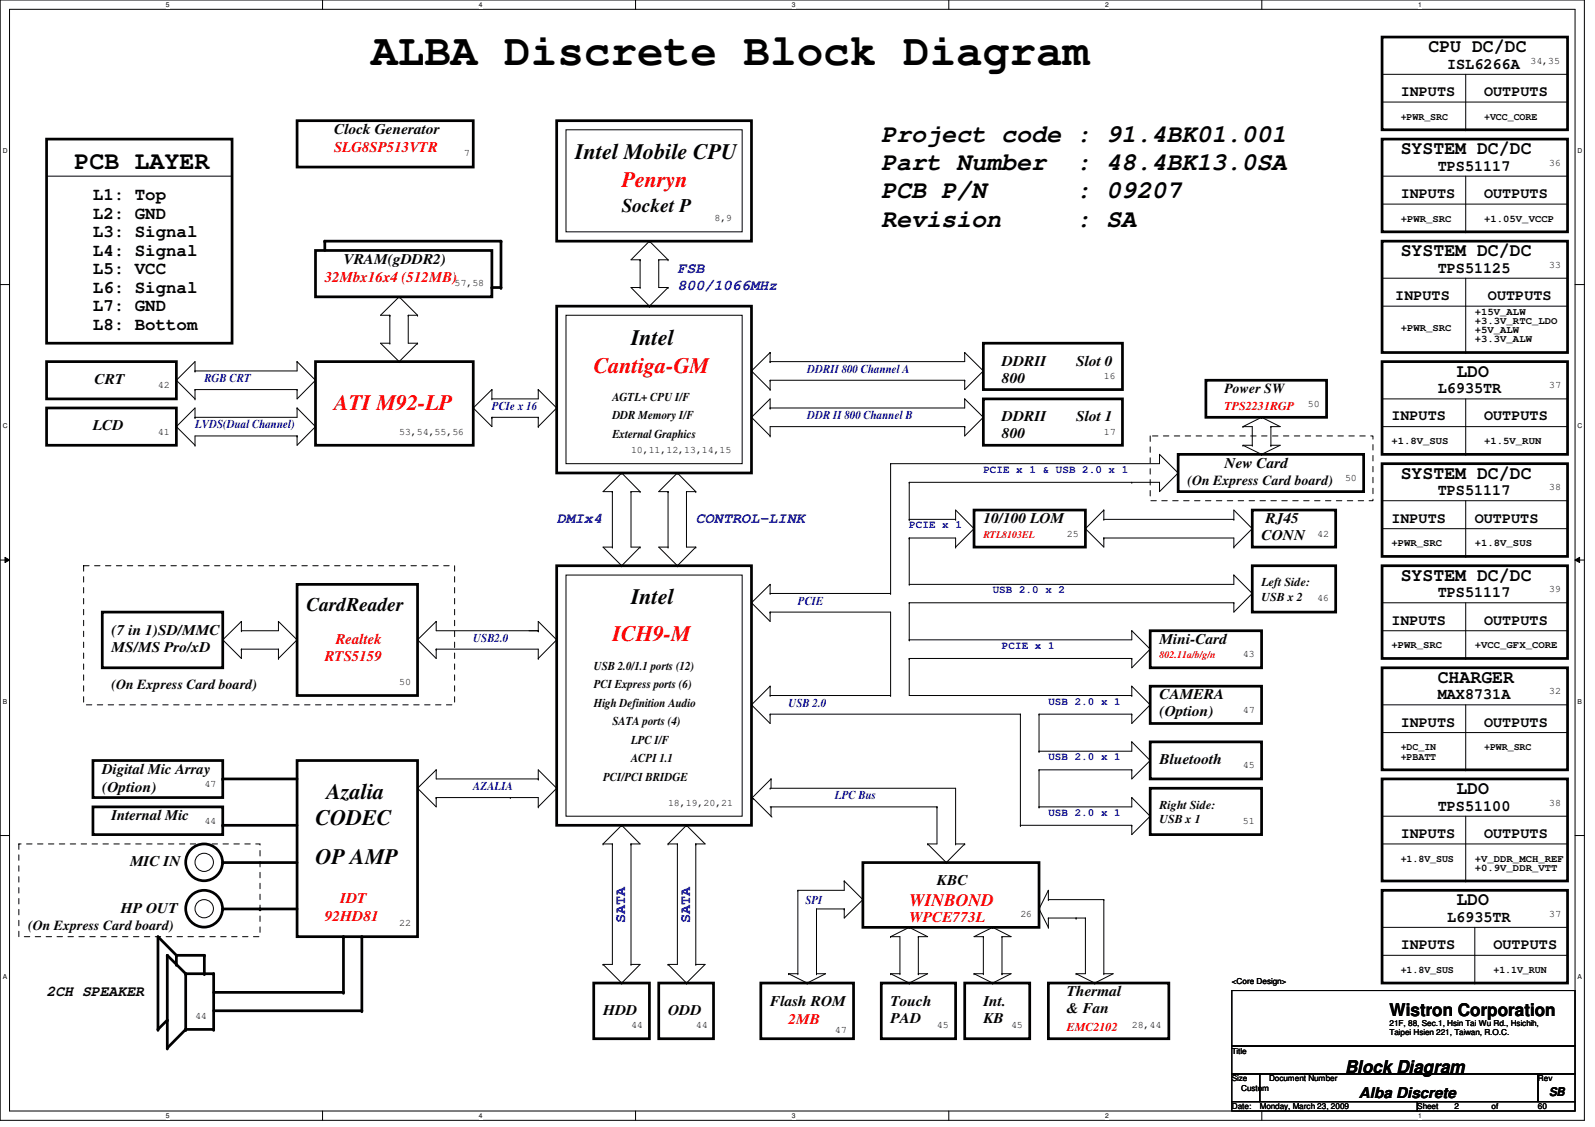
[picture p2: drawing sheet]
<svg xmlns="http://www.w3.org/2000/svg" width="297mm" height="210mm" viewBox="0 0 297 210" stroke-linecap="round" stroke-linejoin="round" font-family="sans-serif">
<path d="M0 0h295.1v208.7h-295.1zM1.8 1.7h291.5v205.2h-291.5z" fill="none" stroke="#000" stroke-width=".19"/>
<g fill="#fff">
<path d="M30.9 .2h.7v1.4h-.7z"/>
<path d="M30.9 207.1h.7v1.4h-.7z"/>
</g>
<path d="M60.1 0v1.7M60.1 206.9v1.8" fill="none" stroke="#000" stroke-width=".19"/>
<g fill="#fff">
<path d="M89.2 .2h.7v1.4h-.7z"/>
<path d="M89.2 207.1h.7v1.4h-.7z"/>
</g>
<path d="M118.4 0v1.7M118.4 206.9v1.8" fill="none" stroke="#000" stroke-width=".19"/>
<g fill="#fff">
<path d="M147.5 .2h.7v1.4h-.7z"/>
<path d="M147.5 207.1h.7v1.4h-.7z"/>
</g>
<path d="M176.7 0v1.7M176.7 206.9v1.8" fill="none" stroke="#000" stroke-width=".19"/>
<g fill="#fff">
<path d="M205.8 .2h.7v1.4h-.7z"/>
<path d="M205.8 207.1h.7v1.4h-.7z"/>
</g>
<path d="M235 0v1.7M235 206.9v1.8" fill="none" stroke="#000" stroke-width=".19"/>
<g fill="#fff">
<path d="M264.1 .2h.7v1.4h-.7z"/>
<path d="M264.1 207.1h.7v1.4h-.7z"/>
<path d="M.5 27.3h.9v1.4h-.9z"/>
<path d="M293.8 27.3h.9v1.4h-.9z"/>
<path d="M.5 78.6h.9v1.4h-.9z"/>
<path d="M293.8 78.6h.9v1.4h-.9z"/>
</g>
<path d="M0 53h1.8M293.3 53h1.8" fill="none" stroke="#000" stroke-width=".19"/>
<g fill="#fff">
<path d="M.5 129.9h.8v1.4h-.8z"/>
<path d="M293.8 129.9h.8v1.4h-.8z"/>
</g>
<path d="M0 104.3h1.8M.9 103.8l.9 .5-.9 .5zM293.3 104.3l.9-.5v1zM293.3 104.3h1.8" fill="none" stroke="#000" stroke-width=".19"/>
<path d="M.9 103.8l.9 .5-.9 .5zM293.3 104.3l.9-.5v1z" fill="#000"/>
<g fill="#fff">
<path d="M.5 181.2h.8v1.4h-.8z"/>
<path d="M293.8 181.2h.8v1.4h-.8z"/>
</g>
<g fill="none" stroke="#000" stroke-width=".19">
<path d="M257.4 13.8h34.5M257.4 19h34.5M273 13.8v10.4M291.9 13.8h.1M291.9 19h.1M8.7 32.8h34.5M43.2 32.8h.1M105.4 24.2h32.8v19h-32.8zM257.4 32.8h34.5M257.4 38h34.5M273 24.2h.1M273 32.8v10.4"/>
<path d="M291.9 32.8h.1M291.9 38h.1M72.6 58.7h.1M72.6 58.7v5.2M74.3 55.3h.1M74.3 55.3l-3.4 3.4h1.7M74.3 55.3l3.5 3.4M76 58.7h.1M76 58.7h1.8M76 58.7v5.2h1.8M77.8 58.7h.1M105.4 58.7h32.8v27.7h-32.8z"/>
<path d="M119.2 48.4h.1M119.2 53.6h.1M119.2 48.4v5.2M119.2 53.6h-1.7l3.4 3.4M120.9 44.9h.1M120.9 57h.1M120.9 44.9l-3.4 3.5h1.7M120.9 44.9l3.5 3.5M122.7 48.4h.1M122.7 48.4h1.7M122.7 48.4v5.2h1.7M124.4 48.4h.1"/>
<path d="M124.4 53.6h.1M124.4 53.6l-3.5 3.4M257.4 57h34.5M257.4 51.8h34.5M273 43.2h.1M273 51.8v13.9M291.9 57h.1M291.9 51.8h.1M32.8 79.5h.1M32.8 70.8h.1M32.8 79.5l3.5 3.4M32.8 70.8l3.5 3.5"/>
<path d="M36.3 77.7h.1M36.3 72.6h.1M36.3 69.1h.1M36.3 74.3h.1M36.3 69.1v-1.7l-3.5 3.4M36.3 72.6v1.7M36.3 77.7v-1.7l-3.5 3.5M36.3 72.6h19M55.3 76h.1M55.3 67.4h.1M55.3 72.6h.1M55.3 67.4v1.7h-19"/>
<path d="M55.3 76v1.7h-19M55.3 76l3.5 3.5M55.3 67.4l3.5 3.4M58.8 79.5h.1M58.8 70.8h.1M58.8 70.8l-3.5 3.5v-1.7M58.8 79.5l-3.5 3.4v-1.7M72.6 63.9h.1M72.6 63.9h-1.7l3.4 3.5M74.3 67.4h.1M77.8 63.9h.1M77.8 63.9l-3.5 3.5"/>
<path d="M88.1 76h.1M88.1 76l3.5 3.5v-1.8M91.6 77.7h.1M91.6 72.6h.1M91.6 74.3h.1M91.6 77.7h8.6M91.6 72.6l-3.5 3.4M91.6 72.6v1.7M100.2 72.6h.1M100.2 79.5h.1M100.2 77.7h.1M100.2 72.6v1.7h-8.6"/>
<path d="M100.2 77.7v1.8M100.2 72.6l3.5 3.4M103.7 76h.1M103.7 76l-3.5 3.5M140 77.7h.1M140 69.1h.1M140 77.7l3.4 3.5M140 69.1l3.4 3.5M143.4 65.7h.1M143.4 76h.1M143.4 70.8h.1M143.4 67.4h.1"/>
<path d="M143.4 72.6h.1M143.4 65.7v1.7M143.4 70.8v1.8M143.4 76v-1.7l-3.4 3.4M143.4 70.8h36.3M143.4 65.7l-3.4 3.4M179.7 74.3h.1M179.7 79.5h.1M179.7 65.7h.1M179.7 70.8h.1M179.7 79.5h-36.3v1.7M179.7 65.7v1.7h-36.3"/>
<path d="M179.7 74.3v1.7h-36.3M179.7 74.3l3.4 3.4M179.7 65.7l3.4 3.4M183.1 77.7h.1M183.1 69.1h.1M183.1 69.1l-3.4 3.5v-1.8M183.1 77.7l-3.4 3.5v-1.7M231.5 79.5h.1M231.5 79.5h1.7v3.4M234.9 77.7h.1M234.9 77.7l3.5 1.8h-1.7M234.9 77.7l-3.4 1.8"/>
<path d="M236.7 79.5h.1M236.7 79.5v3.4M257.4 79.5h34.5M257.4 74.3h34.5M273 65.7h.1M273 74.3v10.3M291.9 74.3h.1M291.9 79.5h.1M36.3 82.9h.1M55.3 81.2h.1M55.3 81.2h-19v1.7M114 91.6h.1"/>
<path d="M114 91.6v10.3M115.8 88.1h.1M115.8 88.1l-3.5 3.5h1.7M115.8 88.1l3.4 3.5M117.5 91.6h.1M117.5 91.6h1.7M117.5 91.6v10.3h1.7M119.2 91.6h.1M124.4 91.6h.1M124.4 91.6v10.3M126.1 88.1h.1M126.1 88.1l-3.4 3.5h1.7"/>
<path d="M126.1 88.1l3.5 3.5M127.8 91.6h.1M127.8 91.6h1.8M127.8 91.6v10.3h1.8M129.6 91.6h.1M143.4 81.2h.1M165.9 86.4h.1M165.9 86.4v24.1M169.3 96.7h.1M169.3 89.8h.1M169.3 89.8v6.9M169.3 89.8h46.6"/>
<path d="M169.3 96.7h8.7M178 96.7h.1M178 96.7v-1.7l3.4 3.5M181.4 98.5h.1M181.4 98.5l-3.4 3.4M202.1 98.5h.1M202.1 98.5l3.5 3.4v-1.7M205.6 95h.1M205.6 96.7h.1M205.6 95v1.7M205.6 96.7h24.2M205.6 95l-3.5 3.5"/>
<path d="M210.8 89.8h.1M215.9 84.6h.1M215.9 89.8h.1M215.9 84.6v1.8h-50M215.9 84.6l3.5 3.5M219.4 88.1h.1M219.4 88.1l-3.5 3.5v-1.8M229.8 96.7h.1M229.8 96.7v-1.7l3.4 3.5M231.5 82.9h.1M231.5 82.9h1.7M231.5 82.9l3.4 1.7"/>
<path d="M233.2 82.9h.1M233.2 98.5h.1M233.2 98.5l-3.4 3.4M234.9 84.6h.1M236.7 82.9h.1M236.7 82.9h1.7l-3.5 1.7M257.4 98.5h34.5M257.4 93.3h34.5M273 84.6h.1M273 93.3v10.3M291.9 98.5h.1M291.9 93.3h.1"/>
<path d="M41.5 119.2h.1M41.5 119.2l3.5 3.4v-1.7M45 115.7h.1M45 117.5h.1M45 115.7l-3.5 3.5M45 115.7v1.8M51.9 115.7h.1M51.9 115.7v1.8h-6.9M51.9 115.7l3.4 3.5M55.3 119.2h.1M55.3 119.2l-3.4 3.4M77.8 119.2h.1"/>
<path d="M77.8 119.2l3.4 3.4v-1.7M81.2 115.7h.1M81.2 115.7v1.8h19M81.2 115.7l-3.4 3.5M100.2 117.5h.1M100.2 117.5v-1.8l3.5 3.5M103.7 119.2h.1M103.7 119.2l-3.5 3.4M105.4 107.1h32.8v44.9h-32.8zM114 101.9h.1M114 101.9h-1.7l3.5 3.5M115.8 105.4h.1"/>
<path d="M119.2 101.9h.1M119.2 101.9l-3.4 3.5M124.4 101.9h.1M124.4 101.9h-1.7l3.4 3.5M126.1 105.4h.1M129.6 101.9h.1M129.6 101.9l-3.5 3.5M140 112.3h.1M140 112.3l3.4 3.4v-1.7M143.4 108.8h.1M143.4 114h.1M143.4 110.5h.1"/>
<path d="M143.4 108.8v1.7M143.4 114h22.5v15.5M143.4 108.8l-3.4 3.5M143.4 110.5h22.5M165.9 110.5h.1M169.3 100.2h.1M169.3 119.2h.1M169.3 112.3h.1M169.3 108.8h.1M169.3 100.2h8.7v1.7M169.3 100.2v8.6M169.3 112.3v6.9"/>
<path d="M169.3 112.3h60.5M178 101.9h.1M205.6 100.2h.1M205.6 100.2h24.2v1.7M210.8 117.5h.1M210.8 117.5v1.7h-41.5M210.8 117.5l3.4 3.4M229.8 107.1h.1M229.8 112.3h.1M229.8 101.9h.1M229.8 107.1l3.4 3.4M229.8 107.1v1.7h-60.5"/>
<path d="M233.2 110.5h.1M233.2 110.5l-3.4 3.5v-1.7M257.4 117.5h34.5M257.4 112.3h34.5M273 103.6h.1M273 112.3v10.3M291.9 112.3h.1M291.9 117.5h.1M45 120.9h.1M45 120.9h6.9M51.9 122.6h.1M51.9 120.9h.1"/>
<path d="M51.9 120.9v1.7M81.2 120.9h.1M81.2 120.9h19v1.7M100.2 122.6h.1M140 131.3h.1M140 131.3l3.4 3.4v-1.7M143.4 129.5h.1M143.4 133h.1M143.4 127.8h.1M143.4 127.8v1.7M143.4 133h46.6M143.4 129.5h22.5"/>
<path d="M143.4 127.8l-3.4 3.5M165.9 129.5h.1M169.3 122.6h.1M169.3 122.6v6.9h41.5M169.3 122.6h41.5M190 133h.1M190 133v20.7M193.5 139.9h.1M193.5 133h.1M193.5 133v6.9M193.5 133h17.3M210.8 138.2h.1"/>
<path d="M210.8 127.8h.1M210.8 133h.1M210.8 129.5h.1M210.8 122.6h.1M210.8 127.8v1.7M210.8 138.2v1.7h-17.3M210.8 138.2l3.4 3.4M210.8 127.8l3.4 3.5M214.2 131.3h.1M214.2 120.9h.1M214.2 120.9l-3.4 3.5v-1.8M214.2 131.3l-3.4 3.4v-1.7"/>
<path d="M257.4 131.3h.1M257.4 131.3h34.5M257.4 136.4h34.5M273 122.6h.1M273 131.3v12.1M291.9 136.4h.1M0 155.6h1.8M77.8 146.8h.1M77.8 146.8l3.4 3.5v-1.8M81.2 148.5h.1M81.2 143.4h.1M81.2 143.4v1.7h19"/>
<path d="M81.2 148.5h19v1.8M81.2 143.4l-3.4 3.4M95 148.5h.1M100.2 145.1h.1M100.2 150.3h.1M100.2 145.1v-1.7l3.5 3.4M103.7 146.8h.1M103.7 146.8l-3.5 3.5M112.3 157.2h.1M112.3 157.2h1.7M114 157.2h.1M114 157.2v22.4h-1.7"/>
<path d="M115.8 153.7h.1M115.8 153.7l3.4 3.5h-1.7M115.8 153.7l-3.5 3.5M117.5 157.2h.1M117.5 157.2v22.4M124.4 157.2h.1M124.4 157.2h1.7M126.1 157.2h.1M126.1 157.2v22.4h-1.7M127.8 153.7h.1M127.8 153.7l3.5 3.5h-1.7M127.8 153.7l-3.4 3.5"/>
<path d="M129.6 157.2h.1M129.6 157.2v22.4M140.1 148.5h.1M140.3 148.7h.1M140.3 148.7l3.5 3.5M143.4 146.8h.1M143.4 146.8h34.6v10.4M143.4 150.3h31.1M143.6 150.3h.1M143.6 145.1h.1M143.6 145.1v1.7M143.6 150.3v1.7"/>
<path d="M143.6 145.1l-3.5 3.4M172.8 157.2h.1M172.8 157.2l3.4 3.5M174.5 150.3h.1M174.5 150.3v6.9h-1.7M178 157.2h.1M178 157.2h1.7M179.7 157.2h.1M179.7 157.2l-3.5 3.5M190 153.7h.1M190 153.7h20.8M193.5 150.3h.1"/>
<path d="M193.5 143.4h.1M193.5 143.4v6.9M193.5 143.4h17.3M210.8 143.4h.1M210.8 148.5h.1M210.8 153.7h.1M210.8 148.5v1.8h-17.3M210.8 148.5l3.4 3.5M214.2 141.6h.1M214.2 152h.1M214.2 141.6l-3.4 3.5v-1.7M214.2 152l-3.4 3.4v-1.7"/>
<path d="M257.4 152h.1M257.4 157.2h34.5M257.4 152h34.5M273 143.4h.1M273 152v12.1M291.9 157.2h.1M293.3 155.6h1.8M112.3 179.6h.1M112.3 179.6l3.5 3.5M117.5 179.6h.1M117.5 179.6h1.7l-3.4 3.5M124.4 179.6h.1"/>
<path d="M124.4 179.6l3.4 3.5M129.6 179.6h.1M129.6 179.6h1.7l-3.5 3.5M148.6 165.8h.1M148.6 165.8v15.6M152.1 169.3h.1M152.1 169.3v12.1M152.1 169.3h5.1M157.2 164.1h.1M157.2 169.3h.1M157.2 164.1v1.7h-8.6M157.2 164.1l3.5 3.5"/>
<path d="M160.7 167.6h.1M160.7 167.6l-3.5 3.4v-1.7M165.9 174.5h.1M165.9 174.5h1.7v6.9M169.3 172.7h.1M169.3 172.7l3.5 1.8h-1.8M169.3 172.7l-3.4 1.8M171 174.5h.1M171 174.5v6.9M176.2 160.7h.1M183.1 174.5h.1M183.1 174.5v6.9"/>
<path d="M184.9 172.7h.1M184.9 172.7l-3.5 1.8h1.7M184.9 172.7l3.4 1.8h-1.7M186.6 174.5h.1M186.6 174.5v6.9M193.5 169.3h.1M193.5 169.3l1.7 3.4M195.2 167.6h.1M195.2 165.8h.1M195.2 172.7h.1M195.2 171h.1M195.2 171h6.9"/>
<path d="M195.2 167.6h10.4M195.2 165.8v1.8M195.2 171v1.7M195.2 165.8l-1.7 3.5M200.4 171h.1M202.1 171h.1M202.1 171v10.4h-1.7M205.6 167.6h.1M205.6 167.6v13.8M257.4 172.7h.1M257.4 172.7h34.5M257.4 177.9h34.5"/>
<path d="M273 164.1h.1M274.7 172.7v10.4M291.9 177.9h.1M115.8 183.1h.1M127.8 183.1h.1M146.9 181.4h.1M146.9 181.4l3.4 1.7M146.9 181.4h1.7M148.6 181.4h.1M150.3 183.1h.1M152.1 181.4h.1M152.1 181.4h1.7l-3.5 1.7"/>
<path d="M165.9 181.4h.1M165.9 181.4h1.7M165.9 181.4l3.4 1.7M167.6 181.4h.1M169.3 183.1h.1M171 181.4h.1M171 181.4h1.8l-3.5 1.7M181.4 181.4h.1M181.4 181.4h1.7M181.4 181.4l3.5 1.7M183.1 181.4h.1M184.9 183.1h.1"/>
<path d="M186.6 181.4h.1M186.6 181.4h1.7l-3.4 1.7M200.4 181.4h.1M200.4 181.4l3.5 1.7M203.9 183.1h.1M205.6 181.4h.1M205.6 181.4h1.7l-3.4 1.7M229.4 184.5h63.9v10.3h-63.9zM229.4 194.8h63.9v5.2h-63.9zM274.7 183.1h.1M229.4 200h5.2v5.2h-5.2zM229.4 205.2h34.5v1.7h-34.5z"/>
<path d="M234.6 200h51.8v5.2h-51.8zM263.9 205.2h29.4v1.7h-29.4zM286.4 200h6.9v5.2h-6.9z"/>
<circle cx="38" cy="160.6" r="1.71"/>
<circle cx="38" cy="169.2" r="1.71"/>
</g>
<g fill="none" stroke="#000" stroke-width=".51">
<path d="M257.4 6.9h34.5v17.3h-34.5zM8.7 25.9h34.5v38h-34.5zM55.3 22.5h32.8v8.6h-32.8zM103.7 22.5h36.3v22.4h-36.3zM257.4 25.9h34.5v17.3h-34.5zM58.8 46.7h32.8v8.6h-32.8zM60.5 46.7v-1.8h32.8v8.7h-1.7M103.7 57h36.3v31.1h-36.3zM257.4 44.9h34.5v20.8h-34.5zM8.7 67.4h24.1v6.9h-24.1zM8.7 76h24.1v6.9h-24.1zM58.8 67.4h29.3v15.5h-29.3z"/>
<path d="M183.1 63.9h25.9v8.7h-25.9zM183.1 74.3h25.9v8.6h-25.9zM224.6 70.8h22.5v6.9h-22.5zM257.4 67.4h34.5v17.2h-34.5zM181.4 95h20.7v6.9h-20.7zM219.4 84.6h34.6v7h-34.6zM233.2 95h15.5v6.9h-15.5zM257.4 86.4h34.5v17.2h-34.5zM19 114h22.5v10.4h-22.5zM55.3 108.8h22.5v20.7h-22.5zM103.7 105.4h36.3v48.3h-36.3zM214.2 117.5h20.7v6.9h-20.7z"/>
<path d="M233.2 105.4h15.5v8.6h-15.5zM257.4 105.4h34.5v17.2h-34.5zM214.2 138.2h20.7v6.9h-20.7zM214.2 127.8h20.7v6.9h-20.7zM257.4 124.4h34.5v19h-34.5zM17.3 141.6h24.2v6.9h-24.2zM17.3 150.3h24.2v5.1h-24.2zM41.5 145.1h13.8M41.5 153.7h13.8M55.3 141.6h22.5v32.9h-22.5zM214.2 146.8h20.7v8.6h-20.7zM257.4 145.1h34.5v19h-34.5z"/>
<path d="M32.8 177.9l-3.4-3.4v17.2l1.8-1.7M32.8 177.9h5.3v3.5M32.8 177.9v1.7M41.5 169.3h13.8M41.5 160.7h13.8M64 174.5v10.3h-24.2M67.4 174.5v13.8h-27.6M160.7 160.7h32.8v12h-32.8zM257.4 165.8h34.5v17.3h-34.5zM34.6 181.4l-3.4-3.5v17.3l3.4-3.5M34.6 181.4v10.3M34.6 181.4h5.2v10.3h-5.2"/>
<path d="M110.6 183.1h10.3v10.4h-10.3zM122.7 183.1h10.2v10.4h-10.2zM141.7 183.1h17.3v10.4h-17.3zM164.1 183.1h13.9v10.4h-13.9zM179.7 183.1h12.1v10.4h-12.1zM195.2 183.1h22.5v10.4h-22.5z"/>
<circle cx="38" cy="160.6" r="3.4"/>
<circle cx="38" cy="169.2" r="3.4"/>
</g>
<g fill="#000">
<circle cx="60.5" cy="44.9" r=".25"/>
<circle cx="91.6" cy="53.6" r=".25"/>
<circle cx="93.3" cy="44.9" r=".25"/>
<circle cx="93.3" cy="53.6" r=".25"/>
<circle cx="41.5" cy="145.1" r=".25"/>
<circle cx="41.5" cy="153.7" r=".25"/>
<circle cx="31.2" cy="177.9" r=".25"/>
<circle cx="32.8" cy="177.9" r=".25"/>
<circle cx="32.8" cy="179.6" r=".25"/>
<circle cx="38.1" cy="177.9" r=".25"/>
<circle cx="41.5" cy="160.7" r=".25"/>
<circle cx="41.5" cy="169.3" r=".25"/>
<circle cx="48.4" cy="169.3" r=".25"/>
<circle cx="64" cy="174.5" r=".25"/>
<circle cx="67.4" cy="174.5" r=".25"/>
<circle cx="29.4" cy="191.7" r=".25"/>
<circle cx="31.2" cy="190" r=".25"/>
<circle cx="31.2" cy="195.2" r=".25"/>
<circle cx="34.6" cy="181.4" r=".25"/>
<circle cx="34.6" cy="191.7" r=".25"/>
<circle cx="38.1" cy="181.4" r=".25"/>
<circle cx="39.8" cy="191.7" r=".25"/>
<circle cx="39.8" cy="181.4" r=".25"/>
<circle cx="64" cy="184.8" r=".25"/>
<circle cx="67.4" cy="188.3" r=".25"/>
</g>
<path d="M214.2 81.2h41.5v12.1h-41.5zM15.6 105.4h69.1v25.9h-69.1zM3.5 157.2h44.9v17.3h-44.9z" fill="none" stroke="#000" stroke-width=".19" stroke-dasharray="1 1 1 1 1 1 1 1"/>
<text font-size="8.3" x="69.1" y="12.1">ALBA Discrete Block Diagram</text>
<g font-size="4.7">
<text x="164.1" y="26.4">Project code : 91.4BK01.001</text>
<text x="13.9" y="31.5">PCB LAYER</text>
<text x="164.1" y="31.7">Part Number</text>
<text x="200.4" y="31.7">: 48.4BK13.0SA</text>
<text x="164.1" y="37">PCB P/N</text>
<text x="200.4" y="37">: 09207</text>
<text x="164.1" y="42.2">Revision</text>
<text x="200.4" y="42.2">: SA</text>
</g>
<g font-size="4.1">
<text x="107.1" y="29.6">Intel Mobile CPU</text>
<text x="117.5" y="64.2">Intel</text>
<text x="117.5" y="112.6">Intel</text>
<text x="60.8" y="148.8">Azalia</text>
<text x="58.8" y="153.6">CODEC</text>
<text x="58.8" y="160.9">OP AMP</text>
</g>
<g font-size="4.1" fill="#f00">
<text x="115.8" y="34.8">Penryn</text>
<text x="110.6" y="69.4">Cantiga-GM</text>
<text x="62.2" y="76.3">ATI M92-LP</text>
<text x="114" y="119.5">ICH9-M</text>
</g>
<g font-size="3.6">
<text x="115.8" y="39.5">Socket P</text>
<text x="57.1" y="113.8">CardReader</text>
</g>
<g font-size="3.4">
<text x="266" y="9.7">CPU DC/DC</text>
<text x="260.9" y="28.7">SYSTEM DC/DC</text>
<text x="260.9" y="47.7">SYSTEM DC/DC</text>
<text x="271.2" y="70.1">LDO</text>
<text x="260.9" y="89.2">SYSTEM DC/DC</text>
<text x="260.9" y="108.2">SYSTEM DC/DC</text>
<text x="267.8" y="127.2">CHARGER</text>
<text x="271.2" y="147.9">LDO</text>
<text x="271.2" y="168.6">LDO</text>
</g>
<g font-size="3.3">
<text x="17.3" y="40.7">L2: GND</text>
<text x="17.3" y="37.3">L1: Top</text>
<text x="17.3" y="44.2">L3: Signal</text>
<text x="17.3" y="47.6">L4: Signal</text>
<text x="17.3" y="51.1">L5: VCC</text>
<text x="17.3" y="54.5">L6: Signal</text>
<text x="17.3" y="58">L7: GND</text>
<text x="17.3" y="61.4">L8: Bottom</text>
<text x="258.8" y="189.2">Wistron Corporation</text>
<text x="250.5" y="199.9">Block Diagram</text>
</g>
<text font-size="3.3" fill="#f00" x="169.3" y="168.7">WINBOND</text>
<g font-size="2.9">
<text x="269.5" y="12.8">ISL6266A</text>
<text x="267.8" y="31.8">TPS51117</text>
<text x="267.8" y="50.8">TPS51125</text>
<text x="267.8" y="73.2">L6935TR</text>
<text x="267.8" y="92.2">TPS51117</text>
<text x="267.8" y="111.3">TPS51117</text>
<text x="267.8" y="130.2">MAX8731A</text>
<text x="267.8" y="151">TPS51100</text>
<text x="269.5" y="171.7">L6935TR</text>
</g>
<g font-size="2.8">
<text x="260.9" y="17.9">INPUTS</text>
<text x="276.4" y="17.9">OUTPUTS</text>
<text x="62.2" y="24.9">Clock Generator</text>
<text x="260.9" y="36.9">INPUTS</text>
<text x="276.4" y="36.9">OUTPUTS</text>
<text x="64" y="49.1">VRAM(gDDR2)</text>
<text x="259.8" y="55.9">INPUTS</text>
<text x="277.1" y="55.9">OUTPUTS</text>
<text x="17.6" y="71.5">CRT</text>
<text x="186.6" y="68.1">DDRII</text>
<text x="186.6" y="71.3">800</text>
<text x="200.4" y="68.1">Slot 0</text>
<text x="17.3" y="80.2">LCD</text>
<text x="186.6" y="78.4">DDRII</text>
<text x="186.6" y="81.6">800</text>
<text x="200.4" y="78.4">Slot 1</text>
<text x="259.1" y="78.3">INPUTS</text>
<text x="276.4" y="78.3">OUTPUTS</text>
<text x="228" y="87.1">New Card</text>
<text x="183.1" y="97.5">10/100 LOM</text>
<text x="234.9" y="100.6">CONN</text>
<text x="235.7" y="97.5">RJ45</text>
<text x="259.1" y="97.3">INPUTS</text>
<text x="274.7" y="97.3">OUTPUTS</text>
<text x="20.8" y="118.2">(7 in 1)SD/MMC</text>
<text x="215.9" y="119.9">Mini-Card</text>
<text x="259.1" y="116.3">INPUTS</text>
<text x="276.4" y="116.3">OUTPUTS</text>
<text x="20.8" y="121.4">MS/MS Pro/xD</text>
<text x="215.9" y="130.3">CAMERA</text>
<text x="215.9" y="133.4">(Option)</text>
<text x="260.9" y="135.3">INPUTS</text>
<text x="276.4" y="135.3">OUTPUTS</text>
<text x="215.9" y="142.4">Bluetooth</text>
<text x="19" y="144.1">Digital Mic Array</text>
<text x="19" y="147.5">(Option)</text>
<text x="20.8" y="152.7">Internal Mic</text>
<text x="24.2" y="161.4">MIC IN</text>
<text x="260.9" y="156">INPUTS</text>
<text x="276.4" y="156">OUTPUTS</text>
<text x="174.5" y="164.8">KBC</text>
<text x="22.5" y="170">HP OUT</text>
<text x="260.9" y="176.8">INPUTS</text>
<text x="278.1" y="176.8">OUTPUTS</text>
<text x="8.7" y="185.5">2CH SPEAKER</text>
<text x="198.7" y="185.5">Thermal</text>
<text x="112.3" y="189">HDD</text>
<text x="124.4" y="189">ODD</text>
<text x="143.4" y="187.3">Flash ROM</text>
<text x="165.9" y="187.3">Touch</text>
<text x="165.9" y="190.5">PAD</text>
<text x="183.1" y="187.3">Int.</text>
<text x="183.1" y="190.5">KB</text>
<text x="198.7" y="188.7">&amp; Fan</text>
<text x="253.1" y="204.5">Alba Discrete</text>
</g>
<g font-size="2.8" fill="#f00">
<text x="62.2" y="28.4">SLG8SP513VTR</text>
<text x="60.5" y="52.5">32Mbx16x4 (512MB)</text>
<text x="62.5" y="119.9">Realtek</text>
<text x="60.5" y="123.1">RTS5159</text>
<text x="60.5" y="171.4">92HD81</text>
<text x="63.4" y="168.3">IDT</text>
<text x="169.3" y="171.7">WPCE773L</text>
<text x="146.9" y="190.7">2MB</text>
</g>
<g font-size="2.8" fill="#00f">
<text x="126.1" y="50.8">FSB</text>
<text x="126.1" y="54">800/1066MHz</text>
<text x="103.7" y="97.4">DMIx4</text>
<text x="129.6" y="97.4">CONTROL-LINK</text>
<text x="116.4" y="171.9" transform="rotate(-90 116.4 171.9)">SATA</text>
<text x="128.5" y="171.9" transform="rotate(-90 128.5 171.9)">SATA</text>
</g>
<g font-size="2.6">
<text x="228" y="73.1">Power SW</text>
<text x="221.1" y="90.4">(On Express Card board)</text>
<text x="20.8" y="128.4">(On Express Card board)</text>
<text x="5.2" y="173.3">(On Express Card board)</text>
</g>
<g font-size="2.2" fill="#00f">
<text x="38.1" y="71.2">RGB CRT</text>
<text x="150.3" y="69.4">DDRII 800 Channel A</text>
<text x="91.6" y="76.4">PCIe x 16</text>
<text x="36.3" y="79.8">LVDS(Dual Channel)</text>
<text x="150.3" y="78.1">DDR II 800 Channel B</text>
<text x="148.6" y="112.6">PCIE</text>
<text x="88.1" y="119.5">USB2.0</text>
<text x="146.9" y="131.6">USB 2.0</text>
<text x="88.1" y="147.2">AZALIA</text>
<text x="155.5" y="148.9">LPC Bus</text>
<text x="150" y="168.4">SPI</text>
</g>
<g font-size="2.2">
<text x="114" y="74.6">AGTL+ CPU I/F</text>
<text x="114" y="81.5">External Graphics</text>
<text x="114" y="78.1">DDR Memory I/F</text>
<text x="234.9" y="109.2">Left Side:</text>
<text x="234.9" y="111.8">USB x 2</text>
<text x="110.6" y="124.7">USB 2.0/1.1 ports (12)</text>
<text x="110.6" y="131.6">High Definition Audio</text>
<text x="110.6" y="128.2">PCI Express ports (6)</text>
<text x="114" y="135.1">SATA ports (4)</text>
<text x="117.5" y="142">ACPI 1.1</text>
<text x="117.5" y="138.5">LPC I/F</text>
<text x="112.3" y="145.5">PCI/PCI BRIDGE</text>
<text x="215.9" y="150.6">Right Side:</text>
<text x="215.9" y="153.3">USB x 1</text>
<text x="288.5" y="204.1">SB</text>
</g>
<g font-size="2.2" fill="#f00">
<text x="228" y="76.4">TPS2231RGP</text>
<text x="198.7" y="192.1">EMC2102</text>
</g>
<g font-size="2" fill="#00f">
<text x="183.1" y="88.1">PCIE x 1 &amp; USB 2.0 x 1</text>
<text x="169.3" y="98.4">PCIE x 1</text>
<text x="184.9" y="110.5">USB 2.0 x 2</text>
<text x="186.6" y="120.9">PCIE x 1</text>
<text x="195.2" y="131.2">USB 2.0 x 1</text>
<text x="195.2" y="141.6">USB 2.0 x 1</text>
<text x="195.2" y="152">USB 2.0 x 1</text>
</g>
<g font-size="1.9">
<text x="285" y="11.9">34,35</text>
<text x="260.9" y="22.3">+PWR_SRC</text>
<text x="276.4" y="22.3">+VCC_CORE</text>
<text x="86.4" y="29.1">7</text>
<text x="288.5" y="30.9">36</text>
<text x="133.1" y="41.2">8,9</text>
<text x="260.9" y="41.3">+PWR_SRC</text>
<text x="276.4" y="41.3">+1.05V_VCCP</text>
<text x="84.7" y="53.3">57,58</text>
<text x="288.5" y="49.9">33</text>
<text x="274.7" y="58.6">+15V_ALW</text>
<text x="260.9" y="61.7">+PWR_SRC</text>
<text x="274.7" y="60.3">+3.3V_RTC_LDO</text>
<text x="274.7" y="63.8">+3.3V_ALW</text>
<text x="274.7" y="62">+5V_ALW</text>
<text x="205.6" y="70.6">16</text>
<text x="29.4" y="72.3">42</text>
<text x="243.6" y="75.8">50</text>
<text x="288.5" y="72.3">37</text>
<text x="29.4" y="80.9">41</text>
<text x="74.3" y="80.9">53,54,55,56</text>
<text x="205.6" y="80.9">17</text>
<text x="259.1" y="82.8">+1.8V_SUS</text>
<text x="276.4" y="82.8">+1.5V_RUN</text>
<text x="117.5" y="84.4">10,11,12,13,14,15</text>
<text x="250.5" y="89.6">50</text>
<text x="288.5" y="91.3">38</text>
<text x="198.7" y="99.9">25</text>
<text x="245.3" y="99.9">42</text>
<text x="259.1" y="101.8">+PWR_SRC</text>
<text x="274.7" y="101.8">+1.8V_SUS</text>
<text x="245.3" y="112">46</text>
<text x="288.5" y="110.3">39</text>
<text x="231.5" y="122.4">43</text>
<text x="259.1" y="120.7">+PWR_SRC</text>
<text x="274.7" y="120.7">+VCC_GFX_CORE</text>
<text x="74.3" y="127.6">50</text>
<text x="288.5" y="129.3">32</text>
<text x="231.5" y="132.8">47</text>
<text x="231.5" y="143.1">45</text>
<text x="260.9" y="139.7">+DC_IN</text>
<text x="260.9" y="141.5">+PBATT</text>
<text x="276.4" y="139.7">+PWR_SRC</text>
<text x="38.1" y="146.6">47</text>
<text x="38.1" y="153.5">44</text>
<text x="124.4" y="150">18,19,20,21</text>
<text x="231.5" y="153.5">51</text>
<text x="288.5" y="150">38</text>
<text x="260.9" y="160.5">+1.8V_SUS</text>
<text x="274.7" y="160.5">+V_DDR_MCH_REF</text>
<text x="274.7" y="162.2">+0.9V_DDR_VTT</text>
<text x="74.3" y="172.5">22</text>
<text x="190" y="170.8">26</text>
<text x="288.5" y="170.8">37</text>
<text x="260.9" y="181.2">+1.8V_SUS</text>
<text x="278.1" y="181.2">+1.1V_RUN</text>
<text x="36.3" y="189.7">44</text>
<text x="117.5" y="191.5">44</text>
<text x="129.6" y="191.5">44</text>
<text x="174.5" y="191.5">45</text>
<text x="188.3" y="191.5">45</text>
<text x="210.8" y="191.5">28,44</text>
<text x="155.5" y="192.4">47</text>
</g>
<g font-size="1.9" fill="#f00">
<text x="183.1" y="100.2">RTL8103EL</text>
<text x="215.9" y="122.6">802.11a/b/g/n</text>
</g>
<text font-size="1.5" fill="#fff" x="84.7" y="51.4">4</text>
<g font-size="1.5">
<text x="229.4" y="183.3">&lt;Core Design&gt;</text>
<text x="258.8" y="191.1">21F, 88, Sec.1, Hsin Tai Wu Rd., Hsichih,</text>
<text x="229.4" y="196.2">Title</text>
<text x="258.8" y="192.8">Taipei Hsien 221, Taiwan, R.O.C.</text>
<text x="229.4" y="201.4">Size</text>
<text x="231.1" y="203.2">Custom</text>
<text x="236.3" y="201.4">Document Number</text>
<text x="286.4" y="201.4">Rev</text>
<text x="229.4" y="206.6">Date:</text>
<text x="234.6" y="206.6">Monday, March 23, 2009</text>
<text x="263.9" y="206.6">Sheet</text>
<text x="270.9" y="206.6">2</text>
<text x="277.8" y="206.6">of</text>
<text x="286.4" y="206.6">60</text>
</g>
<g font-size="1.3">
<text x="30.9" y="1.4">5</text>
<text x="89.2" y="1.4">4</text>
<text x="147.5" y="1.4">3</text>
<text x="205.8" y="1.4">2</text>
<text x="264.1" y="1.4">1</text>
<text x=".5" y="28.5">D</text>
<text x="293.8" y="28.5">D</text>
<text x=".5" y="79.8">C</text>
<text x="293.8" y="79.8">C</text>
<text x=".5" y="131.1">B</text>
<text x="293.8" y="131.1">B</text>
<text x=".5" y="182.4">A</text>
<text x="293.8" y="182.4">A</text>
<text x="30.9" y="208.3">5</text>
<text x="89.2" y="208.3">4</text>
<text x="147.5" y="208.3">3</text>
<text x="205.8" y="208.3">2</text>
<text x="264.1" y="208.3">1</text>
</g>
</svg>
